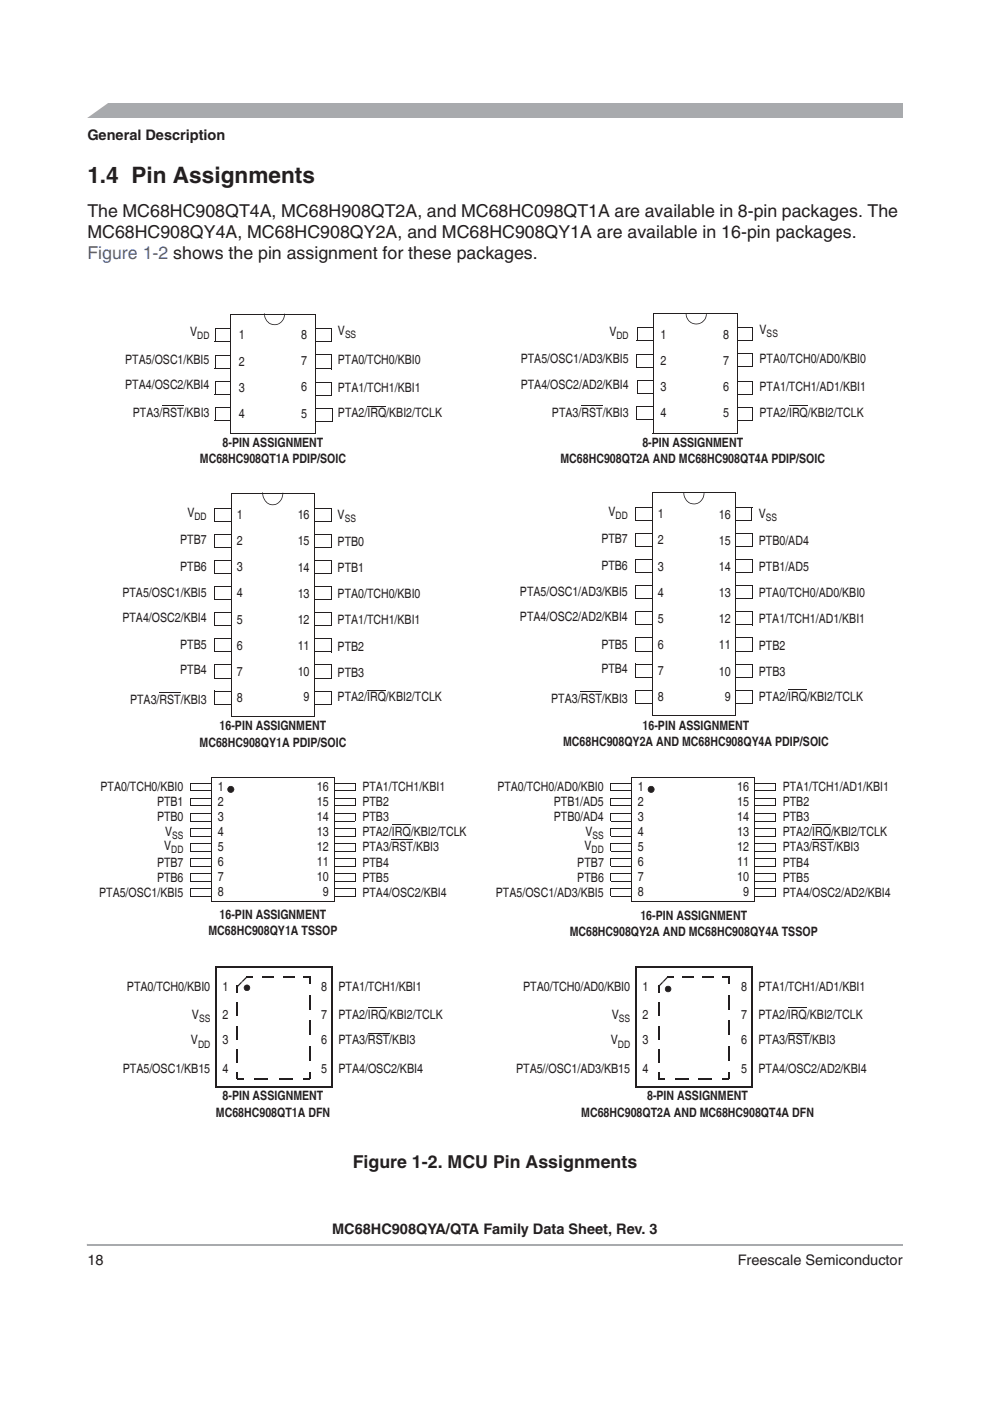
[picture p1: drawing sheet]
<svg xmlns="http://www.w3.org/2000/svg" width="210mm" height="297mm" viewBox="0 0 210 297" stroke-linecap="round" stroke-linejoin="round" font-family="sans-serif">
<path d="M18.5 22h172.9v3h-172.9z" fill="#a8aaad"/>
<path d="M16.7 21.6h6.5l-5.2 3.7h-1.3z" fill="#fff"/>
<path d="M18.5 262.7h172.9v2.7h-172.9z" fill="#fff"/>
<path d="M18.5 263.7v.4z" fill="#a8aaad"/>
<path d="M18.5 263.9h172.9" fill="none" stroke="#a8aaad" stroke-width=".35"/>
<path d="M75.2 166.1h.2v1.7h-.2z" fill="#231f20"/>
<path d="M40.3 167.7h35" fill="none" stroke="#231f20" stroke-width=".21"/>
<path d="M40.3 166h.2v1.7h-.2z" fill="#231f20"/>
<path d="M40.4 166.1h35" fill="none" stroke="#231f20" stroke-width=".21"/>
<path d="M75.2 169.3h.2v1.7h-.2z" fill="#231f20"/>
<path d="M40.3 170.9h35" fill="none" stroke="#231f20" stroke-width=".21"/>
<path d="M40.3 169.2h.2v1.7h-.2z" fill="#231f20"/>
<path d="M40.4 169.3h35" fill="none" stroke="#231f20" stroke-width=".21"/>
<path d="M75.2 172.5h.2v1.7h-.2z" fill="#231f20"/>
<path d="M40.3 174.1h35" fill="none" stroke="#231f20" stroke-width=".21"/>
<path d="M40.3 172.4h.2v1.7h-.2z" fill="#231f20"/>
<path d="M40.4 172.5h35" fill="none" stroke="#231f20" stroke-width=".21"/>
<path d="M75.2 175.7h.2v1.7h-.2z" fill="#231f20"/>
<path d="M40.3 177.3h35" fill="none" stroke="#231f20" stroke-width=".21"/>
<path d="M40.3 175.6h.2v1.7h-.2z" fill="#231f20"/>
<path d="M40.4 175.7h35" fill="none" stroke="#231f20" stroke-width=".21"/>
<path d="M75.2 178.9h.2v1.6h-.2z" fill="#231f20"/>
<path d="M40.3 180.5h35" fill="none" stroke="#231f20" stroke-width=".21"/>
<path d="M40.3 178.8h.2v1.7h-.2z" fill="#231f20"/>
<path d="M40.4 178.9h35" fill="none" stroke="#231f20" stroke-width=".21"/>
<path d="M75.2 182.1h.2v1.6h-.2z" fill="#231f20"/>
<path d="M40.3 183.7h35" fill="none" stroke="#231f20" stroke-width=".21"/>
<path d="M40.3 182h.2v1.7h-.2z" fill="#231f20"/>
<path d="M40.4 182.1h35" fill="none" stroke="#231f20" stroke-width=".21"/>
<path d="M75.2 185.3h.2v1.6h-.2z" fill="#231f20"/>
<path d="M40.3 186.9h35" fill="none" stroke="#231f20" stroke-width=".21"/>
<path d="M40.3 185.2h.2v1.7h-.2z" fill="#231f20"/>
<path d="M40.4 185.3h35" fill="none" stroke="#231f20" stroke-width=".21"/>
<path d="M75.2 188.4h.2v1.7h-.2z" fill="#231f20"/>
<path d="M40.3 190.1h35" fill="none" stroke="#231f20" stroke-width=".21"/>
<path d="M40.3 188.4h.2v1.7h-.2z" fill="#231f20"/>
<g fill="none" stroke="#231f20" stroke-width=".21">
<path d="M66.5 110.5h3.7M66.5 116.1h3.7M66.6 107.8h3.7M66.6 118.8h3.7M66.6 107.7v2.8M66.6 118.8v2.8M66.6 113.2v2.9M66.6 113.3h3.7M70.2 107.8v2.8M70.2 113.3v2.8M70.2 118.8v2.9M154.9 110.3h4.5"/>
<path d="M154.9 115.9h4.6M154.9 107.6h4.6M154.9 118.7h4.6M154.9 107.5v2.8M154.9 118.6v2.8M155 113v2.9M155 113.1h4.6M159.4 107.6v2.8M159.5 118.7v2.8M159.5 113.1v2.9M66.5 121.6h3.7M66.5 127.1h3.7"/>
<path d="M66.5 132.7h3.7M66.5 138.2h3.7M66.6 124.4h3.7M66.6 129.9h3.7M66.6 135.4h3.7M66.6 124.3v2.8M66.6 129.8v2.9M66.6 135.4v2.8M70.2 124.4v2.8M70.2 129.9v2.9M70.2 135.4v2.9M154.9 121.4h4.6"/>
<path d="M154.9 126.9h4.6M154.9 132.5h4.6M154.9 138h4.6M154.9 124.2h4.6M154.9 129.7h4.6M154.9 135.3h4.6M154.9 124.1v2.8M154.9 129.6v2.9M154.9 135.2v2.8M159.5 124.2v2.8M159.5 129.7v2.9M159.5 135.3v2.8"/>
<path d="M66.5 143.8h3.7M66.5 149.3h3.7M66.6 141h3.7M66.6 146.5h3.7M66.6 140.9v2.9M66.6 146.4v2.9M70.2 141v2.8M70.2 146.5v2.9M154.9 143.6h4.6M154.9 149.1h4.6M154.9 140.8h4.6M154.9 146.4h4.6"/>
<path d="M154.9 140.7v2.9M154.9 146.3v2.8M159.5 140.8v2.9M159.5 146.4v2.8M40.4 188.4h35"/>
</g>
<path d="M44.8 164.9h26.1v26.2h-26.1z" fill="#fff"/>
<g fill="none" stroke="#231f20" stroke-width=".21">
<path d="M134.7 110.3h4M134.7 115.9h4M134.8 107.6h3.9M134.8 113.1h3.9M134.8 118.7h3.9M134.8 107.5v2.8M134.8 113v2.9M134.8 118.6v2.8M138.7 107.6v2.8M138.7 113.1v2.9M138.7 118.7v2.8M134.7 121.4h4"/>
<path d="M134.7 127h4M134.7 132.5h4M134.7 138h4M134.8 124.2h3.9M134.8 129.7h3.9M134.8 135.3h3.9M134.8 124.1v2.9M134.8 129.6v2.9M134.8 135.2v2.8M138.7 124.2v2.9M138.7 129.7v2.9M138.7 135.3v2.8"/>
<path d="M134.7 143.6h4M134.7 149.1h4M134.8 140.8h3.9M134.8 146.4h3.9M134.8 140.7v2.9M134.8 146.3v2.8M138.7 140.8v2.9M138.7 146.4v2.8M44.8 164.8v26.3M44.8 164.9h26.2M70.9 164.9v26.3M44.7 191.1h26.2"/>
</g>
<path d="M138.4 104.5h17.5v47.2h-17.5z" fill="#fff"/>
<g fill="none" stroke="#231f20" stroke-width=".21">
<path d="M45.4 110.5h4M45.4 116.1h4M45.5 107.8h3.9M45.5 113.3h3.9M45.5 118.8h3.9M45.5 107.7v2.8M45.5 113.2v2.9M45.5 118.8v2.8M49.4 107.8v2.8M49.4 113.3v2.8M49.4 118.8v2.9M138.4 104.4v47.3"/>
<path d="M138.4 104.5h17.6M155.9 104.5v47.3M45.4 121.6h4M45.4 138.2h4M45.4 127.1h4M45.4 132.7h4M45.5 135.4h3.9M45.5 135.4v2.8M45.5 124.4h4M45.5 129.9h4M45.5 124.3v2.8M45.5 129.8v2.9"/>
<path d="M49.4 135.4v2.9M49.4 124.4v2.8M49.4 129.9v2.9M45.4 143.8h4M45.4 149.3h4M45.5 141h3.9M45.5 146.5h3.9M45.5 140.9v2.9M45.5 146.4v2.9M49.4 141v2.8M49.4 146.5v2.9M138.3 151.7h17.6"/>
</g>
<path d="M49.1 104.6h17.5v47.3h-17.5z" fill="#fff"/>
<path d="M49.1 104.6h17.6M49.1 104.6v47.3M66.6 104.6v47.4M49 151.9h17.6" fill="none" stroke="#231f20" stroke-width=".21"/>
<g fill="#231f20">
<path d="M59.9 104.5l.2 .1z"/>
<path d="M55.6 105h.2l.4 1 .5 .5 .5 .3 .6 .1 .8-.1 .7-.5 .4-.8 .2-1 .2 .1a2.19 2.19 0 0 1-1.3 2.3 2.19 2.19 0 0 1-2.6-.6z"/>
<path d="M55.6 104.7h.2v.3h-.2z"/>
<path d="M55.6 104.4l.2 .1z"/>
<path d="M55.6 104.5h.2v.2h-.2z"/>
</g>
<path d="M45.6 69.6h3.4v2.7h-3.4z" fill="#fff"/>
<path d="M45.5 72.3h3.5M45.6 69.6h3.5M45.6 69.5v2.8M49 69.6v2.8" fill="none" stroke="#231f20" stroke-width=".21"/>
<path d="M45.6 75.3h3.4v2.8h-3.4z" fill="#fff"/>
<path d="M45.5 78.1h3.5M45.6 75.3h3.5M45.6 75.2v2.9M49 75.3v2.8" fill="none" stroke="#231f20" stroke-width=".21"/>
<path d="M45.6 80.9h3.4v2.8h-3.4z" fill="#fff"/>
<path d="M45.5 83.7h3.5M45.6 80.9h3.5M45.6 80.8v2.9M49 80.9v2.8" fill="none" stroke="#231f20" stroke-width=".21"/>
<path d="M45.6 86.4h3.4v2.7h-3.4z" fill="#fff"/>
<path d="M45.5 89.1h3.5M45.6 86.4h3.5M45.6 86.3v2.8M49 86.4v2.8" fill="none" stroke="#231f20" stroke-width=".21"/>
<path d="M66.8 69.6h3.4v2.7h-3.4z" fill="#fff"/>
<path d="M66.7 72.3h3.5M66.8 69.6h3.5M66.8 69.5v2.8M70.2 69.6v2.8" fill="none" stroke="#231f20" stroke-width=".21"/>
<path d="M64.2 75.2h6v3h-6z" fill="#fff"/>
<path d="M64.2 78.2h6M64.2 75.2h6.1M64.2 75.2v3M70.2 75.2v3.1" fill="none" stroke="#231f20" stroke-width=".21"/>
<path d="M66.9 81.1h3.4v2.7h-3.4z" fill="#fff"/>
<path d="M66.8 83.8h3.5M66.9 81v2.8M66.9 81.1h3.5M70.3 81.1v2.8" fill="none" stroke="#231f20" stroke-width=".21"/>
<path d="M66.4 86.6h4v2.7h-4z" fill="#fff"/>
<path d="M66.3 89.3h4.1M66.4 86.6h4.1M66.4 86.5v2.8M70.4 86.6v2.8" fill="none" stroke="#231f20" stroke-width=".21"/>
<path d="M48.8 66.6h18.1v25.4h-18.1z" fill="#fff"/>
<path d="M48.8 66.6h18.2M48.8 66.6v25.4M66.9 66.6v25.5M48.7 92h18.2" fill="none" stroke="#231f20" stroke-width=".21"/>
<g fill="#231f20">
<path d="M60.3 66.5l.1 .1z"/>
<path d="M56 67l.2-.1 .4 1 .4 .5 .4 .2 1 .2 .8-.3 .5-.4 .4-.7 .2-.8h.1a2.2 2.2 0 0 1-1.2 2.1 2.2 2.2 0 0 1-2.4-.4l-.5-.6z"/>
<path d="M56 66.7h.2v.3h-.2z"/>
<path d="M56 66.4l.1 .1z"/>
<path d="M56 66.5h.1l.1 .2h-.2z"/>
</g>
<path d="M34.4 86h4.5M77.9 86.1h4M33.8 146.8h4.5M77.8 146.3h4M83.1 174.9h4M83.1 178h4.5" fill="none" stroke="#231f20" stroke-width=".21"/>
<path d="M135.1 69.5h3.6v2.7h-3.6z" fill="#fff"/>
<path d="M135 72.2h3.7M135.1 69.4v2.8M135.1 69.5h3.7M138.7 69.5v2.8" fill="none" stroke="#231f20" stroke-width=".21"/>
<path d="M135 75.2h3.6v2.7h-3.6z" fill="#fff"/>
<path d="M134.9 77.9h3.7M135 75.1v2.8M135 75.2h3.7M138.6 75.2v2.8" fill="none" stroke="#231f20" stroke-width=".21"/>
<path d="M135.1 80.8h3.7v2.7h-3.7z" fill="#fff"/>
<path d="M135.1 83.5h3.7M135.1 80.7v2.8M135.1 80.8h3.7M138.8 80.8v2.8" fill="none" stroke="#231f20" stroke-width=".21"/>
<path d="M135 86.3h3.7v2.7h-3.7z" fill="#fff"/>
<path d="M134.9 89h3.8M135 86.2v2.8M135 86.3h3.7M138.7 86.3v2.8" fill="none" stroke="#231f20" stroke-width=".21"/>
<path d="M156.2 69.4h3.4v2.8h-3.4z" fill="#fff"/>
<path d="M156.1 72.2h3.5M156.2 69.4h3.5M156.2 69.3v2.9M159.6 69.4v2.8" fill="none" stroke="#231f20" stroke-width=".21"/>
<path d="M156.2 74.9h3.4v2.7h-3.4z" fill="#fff"/>
<path d="M156.1 77.6h3.5M156.2 74.9h3.5M156.2 74.8v2.8M159.6 74.9v2.8" fill="none" stroke="#231f20" stroke-width=".21"/>
<path d="M156.2 80.9h3.4v2.8h-3.4z" fill="#fff"/>
<path d="M156.1 83.7h3.5M156.2 80.9h3.5M156.2 80.9v2.8M159.6 80.9v2.9" fill="none" stroke="#231f20" stroke-width=".21"/>
<path d="M156.2 86.4h3.4v2.8h-3.4z" fill="#fff"/>
<path d="M156.1 89.2h3.5M156.2 86.4h3.5M156.2 86.3v2.9M159.6 86.4v2.8" fill="none" stroke="#231f20" stroke-width=".21"/>
<path d="M138.5 66.5h17.8v25.3h-17.8z" fill="#fff"/>
<path d="M138.5 66.4v25.4M138.5 66.5h17.9M156.3 66.5v25.4M138.4 91.8h17.9" fill="none" stroke="#231f20" stroke-width=".21"/>
<g fill="#231f20">
<path d="M149.7 66.5l.2 .1z"/>
<path d="M145.4 67h.2l.3 .7 .5 .5 .6 .3 .6 .1h.6l.7-.4 .6-.8 .2-.8h.2a2.24 2.24 0 0 1-2.1 2.2 2.24 2.24 0 0 1-2.4-1.8z"/>
<path d="M145.4 66.8h.2v.2h-.2z"/>
<path d="M145.4 66.5l.2 .1z"/>
<path d="M145.4 66.6h.2v.2h-.2z"/>
</g>
<path d="M123.3 85.9h4.5M167.3 85.9h4" fill="none" stroke="#231f20" stroke-width=".21"/>
<g fill="#231f20">
<path d="M149.2 104.5l.2 .1z"/>
<path d="M144.9 105h.2l.4 .9 .4 .5 .6 .3 .8 .1 .8-.3 .4-.3 .5-.8 .2-.8h.2a2.2 2.2 0 0 1-1.5 2.2 2.2 2.2 0 0 1-2.5-.8z"/>
<path d="M144.9 104.7h.2v.3h-.2z"/>
<path d="M144.9 104.4l.2 .1z"/>
<path d="M144.9 104.5h.2v.2h-.2z"/>
</g>
<path d="M123.1 146.6h4.5M167.1 146.1h4" fill="none" stroke="#231f20" stroke-width=".21"/>
<path d="M45.8 205h24.6v25.4h-24.6z" fill="#fff"/>
<path d="M45.8 205h24.7M45.8 204.9v25.5M70.4 205v25.5M45.7 230.4h24.7" fill="none" stroke="#231f20" stroke-width=".27"/>
<path d="M50.2 209h.3v1.5h-.3z" fill="#231f20"/>
<path d="M50.3 212.6v2.8M50.3 217.5v2.8M50.3 222.4v2.8" fill="none" stroke="#231f20" stroke-width=".27"/>
<g fill="#231f20">
<path d="M50.2 227.3h.3v1.5h-.3z"/>
<path d="M65.6 207.1h.2v1.5h-.2z"/>
</g>
<path d="M65.7 210.9v3.1M65.7 216.4v3.1M65.7 221.8v3.1" fill="none" stroke="#231f20" stroke-width=".27"/>
<g fill="#231f20">
<path d="M65.6 227.3h.2v1.5h-.2z"/>
<path d="M50.2 228.5h1.5v.3h-1.5z"/>
</g>
<path d="M54 228.7h2.9M59.1 228.7h3" fill="none" stroke="#231f20" stroke-width=".27"/>
<g fill="#231f20">
<path d="M64.3 228.5h1.5v.3h-1.5z"/>
<path d="M52.1 207.1h1.5v.2h-1.5z"/>
</g>
<path d="M55.5 207.2h2.5M59.9 207.2h2.5" fill="none" stroke="#231f20" stroke-width=".27"/>
<g fill="#231f20">
<path d="M64.3 207.1h1.5v.2h-1.5z"/>
<path d="M50.2 209.1l.2 .2-.2-.2z"/>
<path d="M51.2 208.1l.2 .2-.1 .1-.2-.2z"/>
<path d="M51.1 208.2l.2 .2-.9 .9-.2-.2z"/>
<path d="M51.3 208l.2 .2-.1 .1-.2-.2z"/>
<path d="M52.2 207.1l.1-.1 .1 .2v.1z"/>
<path d="M52.2 207.1l.2 .2-.9 .9-.2-.2z"/>
<path d="M51.9 208.9a.62 .62 0 0 1 .8 0l.3 .5-.1 .1-.2-.5-.5-.1-.3 .2v.6l.3 .2h.4l.3-.5 .1 .1a.68 .68 0 0 1-.7 .6 .68 .68 0 0 1-.6-.8z"/>
<path d="M52.9 209.4l.1 .1z"/>
</g>
<circle cx="52.4" cy="209.4" r=".6" fill="#231f20"/>
<path d="M78 219h4.5M78 213.7h4" fill="none" stroke="#231f20" stroke-width=".21"/>
<path d="M134.9 205h24.5v25.4h-24.5z" fill="#fff"/>
<path d="M134.9 205h24.7M134.9 204.9v25.5M159.4 205v25.5M134.7 230.4h24.7" fill="none" stroke="#231f20" stroke-width=".27"/>
<path d="M139.5 209h.3v1.5h-.3z" fill="#231f20"/>
<path d="M139.6 212.6v2.8M139.6 217.5v2.8M139.6 222.4v2.8" fill="none" stroke="#231f20" stroke-width=".27"/>
<g fill="#231f20">
<path d="M139.5 227.3h.3v1.5h-.3z"/>
<path d="M154.3 207.1h.3v1.5h-.3z"/>
</g>
<path d="M154.5 210.9v3.1M154.5 216.4v3.1M154.5 221.8v3.1" fill="none" stroke="#231f20" stroke-width=".27"/>
<g fill="#231f20">
<path d="M154.3 227.3h.3v1.5h-.3z"/>
<path d="M139.5 228.5h1.5v.3h-1.5z"/>
</g>
<path d="M143.1 228.7h2.9M148.1 228.7h2.8" fill="none" stroke="#231f20" stroke-width=".27"/>
<g fill="#231f20">
<path d="M153.1 228.5h.1v.3h-.1z"/>
<path d="M153.2 228.5h1.4v.3h-1.4z"/>
<path d="M141.4 207.1h.1v.2h-.1z"/>
<path d="M141.5 207.1h1.4v.2h-1.4z"/>
<path d="M144.6 207.1h.2v.2h-.2z"/>
</g>
<path d="M144.8 207.2h2.3" fill="none" stroke="#231f20" stroke-width=".27"/>
<path d="M148.9 207.1h.1v.2h-.1z" fill="#231f20"/>
<path d="M149 207.2h2.3" fill="none" stroke="#231f20" stroke-width=".27"/>
<g fill="#231f20">
<path d="M153.1 207.1h.1v.2h-.1z"/>
<path d="M153.2 207.1h1.4v.2h-1.4z"/>
<path d="M139.5 209.1l.2 .2h-.1l-.1-.2z"/>
<path d="M140.5 208.1l.2 .2-.1 .1-.2-.2z"/>
<path d="M140.4 208.2l.2 .2-.9 .9-.2-.2z"/>
<path d="M140.6 208l.1 .2v.1l-.2-.2z"/>
<path d="M141.4 207.1l.1-.1 .2 .2-.1 .1z"/>
<path d="M141.4 207.1l.2 .2-.9 .9-.1-.2z"/>
<path d="M141.1 209.3l.6-.3a.68 .68 0 0 1 .6 .7h-.1l-.1-.3-.5-.2-.4 .2-.1 .3 .1 .3 .3 .2 .6-.2 .1-.3h.1v.1a.69 .69 0 0 1-1 .5l-.3-.5z"/>
<path d="M142.2 209.7h.1z"/>
</g>
<circle cx="141.7" cy="209.7" r=".6" fill="#231f20"/>
<path d="M167.1 213.7h4M167.1 219h4.5" fill="none" stroke="#231f20" stroke-width=".21"/>
<circle cx="48.9" cy="167.4" r=".65" fill="#231f20"/>
<g fill="#231f20">
<path d="M48.5 166.8l.7-.1 .5 .5v.2h-.2l-.2-.4-.2-.2-.5 .1-.2 .3 .2 .6 .5 .1 .3-.2 .1-.3h.2a.73 .73 0 0 1-1.1 .6 .73 .73 0 0 1-.2-1.2z"/>
<path d="M49.5 167.4h.2z"/>
<path d="M164.3 166.1h.2v1.7h-.2z"/>
</g>
<path d="M129.4 167.7h35" fill="none" stroke="#231f20" stroke-width=".21"/>
<path d="M129.4 166h.2v1.7h-.2z" fill="#231f20"/>
<path d="M129.5 166.1h35" fill="none" stroke="#231f20" stroke-width=".21"/>
<path d="M164.3 169.3h.2v1.7h-.2z" fill="#231f20"/>
<path d="M129.5 170.9h34.9" fill="none" stroke="#231f20" stroke-width=".21"/>
<path d="M129.5 169.2h.1v1.7h-.1z" fill="#231f20"/>
<path d="M129.5 169.3h35" fill="none" stroke="#231f20" stroke-width=".21"/>
<path d="M164.3 172.5h.2v1.7h-.2z" fill="#231f20"/>
<path d="M129.5 174.1h34.9" fill="none" stroke="#231f20" stroke-width=".21"/>
<path d="M129.5 172.4h.1v1.7h-.1z" fill="#231f20"/>
<path d="M129.5 172.5h35" fill="none" stroke="#231f20" stroke-width=".21"/>
<path d="M164.4 175.7h.1v1.7h-.1z" fill="#231f20"/>
<path d="M129.5 177.3h34.9" fill="none" stroke="#231f20" stroke-width=".21"/>
<path d="M129.5 175.6h.1v1.7h-.1z" fill="#231f20"/>
<path d="M129.5 175.7h35" fill="none" stroke="#231f20" stroke-width=".21"/>
<path d="M164.4 178.9h.1v1.6h-.1z" fill="#231f20"/>
<path d="M129.5 180.5h34.9" fill="none" stroke="#231f20" stroke-width=".21"/>
<path d="M129.5 178.8h.1v1.7h-.1z" fill="#231f20"/>
<path d="M129.5 178.9h35" fill="none" stroke="#231f20" stroke-width=".21"/>
<path d="M164.4 182.1h.1v1.6h-.1z" fill="#231f20"/>
<path d="M129.5 183.7h34.9" fill="none" stroke="#231f20" stroke-width=".21"/>
<path d="M129.5 182h.1v1.7h-.1z" fill="#231f20"/>
<path d="M129.5 182.1h35" fill="none" stroke="#231f20" stroke-width=".21"/>
<path d="M164.4 185.3h.1v1.6h-.1z" fill="#231f20"/>
<path d="M129.5 186.9h34.9" fill="none" stroke="#231f20" stroke-width=".21"/>
<path d="M129.5 185.2h.1v1.7h-.1z" fill="#231f20"/>
<path d="M129.5 185.3h35" fill="none" stroke="#231f20" stroke-width=".21"/>
<path d="M164.4 188.4h.1v1.7h-.1z" fill="#231f20"/>
<path d="M129.5 190.1h34.9" fill="none" stroke="#231f20" stroke-width=".21"/>
<path d="M129.5 188.4h.1v1.7h-.1z" fill="#231f20"/>
<path d="M129.5 188.4h35" fill="none" stroke="#231f20" stroke-width=".21"/>
<path d="M133.9 164.9h26.1v26.2h-26.1z" fill="#fff"/>
<path d="M133.9 164.9h26.2M133.9 164.8v26.3M160 164.9v26.3M172.2 174.9h4M172.2 178h4.5M133.9 191.1h26.1" fill="none" stroke="#231f20" stroke-width=".21"/>
<circle cx="138.1" cy="167.4" r=".65" fill="#231f20"/>
<g fill="#231f20">
<path d="M137.5 166.9l.7-.3 .5 .5 .1 .3h-.2l-.3-.6h-.4l-.2 .2-.2 .5 .3 .4h.5l.3-.5h.2a.73 .73 0 0 1-1.1 .6 .72 .72 0 0 1-.2-1.1z"/>
<path d="M138.6 167.4h.2z"/>
</g>
<text font-size="4.8" fill="#231f20" x="18.5" y="38.7">1.4 Pin Assignments</text>
<g font-size="3.8" fill="#231f20">
<text x="18.5" y="45.9">The MC68HC908QT4A, MC68H908QT2A, and MC68HC098QT1A are available in 8-pin packages. The</text>
<text x="18.5" y="50.4">MC68HC908QY4A, MC68HC908QY2A, and MC68HC908QY1A are available in 16-pin packages.</text>
<text x="74.8" y="247.5">Figure 1-2. MCU Pin Assignments</text>
</g>
<text font-size="3.8" fill="#3153a4" x="18.5" y="54.9">Figure 1-2 shows the pin assignment for these packages.</text>
<g font-size="3.1" fill="#231f20">
<text x="18.5" y="29.6">General Description</text>
<text x="70.4" y="261.7">MC68HC908QYA/QTA Family Data Sheet, Rev. 3</text>
<text x="18.5" y="268.2">18</text>
<text x="156.4" y="268.2">Freescale Semiconductor</text>
</g>
<g font-size="2.7" fill="#231f20">
<text x="40.3" y="71.2">V</text>
<text x="50.6" y="72">1</text>
<text x="63.9" y="71.9">8</text>
<text x="71.6" y="71">V</text>
<text x="129.2" y="71.1">V</text>
<text x="140.1" y="71.8">1</text>
<text x="153.3" y="71.8">8</text>
<text x="161" y="70.8">V</text>
<text x="26.5" y="77.1">PTA5/OSC1/KBI5</text>
<text x="50.6" y="77.5">2</text>
<text x="63.9" y="77.5">7</text>
<text x="71.6" y="77.2">PTA0/TCH0/KBI0</text>
<text x="110.4" y="77.1">PTA5/OSC1/AD3/KBI5</text>
<text x="140.1" y="77.4">2</text>
<text x="153.3" y="77.3">7</text>
<text x="161" y="77">PTA0/TCH0/AD0/KBI0</text>
<text x="26.5" y="82.6">PTA4/OSC2/KBI4</text>
<text x="50.6" y="83">3</text>
<text x="63.9" y="83">6</text>
<text x="71.6" y="83.1">PTA1/TCH1/KBI1</text>
<text x="110.4" y="82.5">PTA4/OSC2/AD2/KBI4</text>
<text x="140.1" y="82.9">3</text>
<text x="153.3" y="82.9">6</text>
<text x="161" y="83">PTA1/TCH1/AD1/KBI1</text>
<text x="28.2" y="88.4">PTA3/RST/KBI3</text>
<text x="50.6" y="88.6">4</text>
<text x="63.9" y="88.5">5</text>
<text x="71.6" y="88.5">PTA2/IRQ/KBI2/TCLK</text>
<text x="117" y="88.3">PTA3/RST/KBI3</text>
<text x="140.1" y="88.4">4</text>
<text x="153.3" y="88.4">5</text>
<text x="161" y="88.3">PTA2/IRQ/KBI2/TCLK</text>
<text x="47.2" y="94.8">8-PIN ASSIGNMENT</text>
<text x="136.2" y="94.8">8-PIN ASSIGNMENT</text>
<text x="42.4" y="98.2">MC68HC908QT1A PDIP/SOIC</text>
<text x="118.8" y="98.2">MC68HC908QT2A AND MC68HC908QT4A PDIP/SOIC</text>
<text x="39.7" y="109.6">V</text>
<text x="50.2" y="110.1">1</text>
<text x="63.1" y="110.1">16</text>
<text x="71.6" y="110">V</text>
<text x="129" y="109.4">V</text>
<text x="139.5" y="109.9">1</text>
<text x="152.4" y="109.9">16</text>
<text x="160.9" y="109.8">V</text>
<text x="38.2" y="115.3">PTB7</text>
<text x="50.2" y="115.6">2</text>
<text x="63.1" y="115.7">15</text>
<text x="71.6" y="115.7">PTB0</text>
<text x="127.5" y="115.1">PTB7</text>
<text x="139.5" y="115.4">2</text>
<text x="152.4" y="115.5">15</text>
<text x="160.9" y="115.6">PTB0/AD4</text>
<text x="38.2" y="121">PTB6</text>
<text x="50.2" y="121.1">3</text>
<text x="63.1" y="121.2">14</text>
<text x="71.6" y="121.2">PTB1</text>
<text x="127.5" y="120.8">PTB6</text>
<text x="139.5" y="121">3</text>
<text x="152.4" y="121">14</text>
<text x="160.9" y="121">PTB1/AD5</text>
<text x="25.9" y="126.6">PTA5/OSC1/KBI5</text>
<text x="25.9" y="131.9">PTA4/OSC2/KBI4</text>
<text x="50.2" y="126.7">4</text>
<text x="63.1" y="126.7">13</text>
<text x="71.6" y="126.7">PTA0/TCH0/KBI0</text>
<text x="110.2" y="126.5">PTA5/OSC1/AD3/KBI5</text>
<text x="110.2" y="131.7">PTA4/OSC2/AD2/KBI4</text>
<text x="139.5" y="126.5">4</text>
<text x="152.4" y="126.6">13</text>
<text x="160.9" y="126.6">PTA0/TCH0/AD0/KBI0</text>
<text x="38.2" y="137.7">PTB5</text>
<text x="50.2" y="132.2">5</text>
<text x="50.2" y="137.8">6</text>
<text x="63.1" y="132.3">12</text>
<text x="63.1" y="137.9">11</text>
<text x="71.6" y="137.9">PTB2</text>
<text x="71.6" y="132.2">PTA1/TCH1/KBI1</text>
<text x="127.5" y="137.5">PTB5</text>
<text x="139.5" y="132">5</text>
<text x="139.5" y="137.6">6</text>
<text x="152.4" y="132.1">12</text>
<text x="152.4" y="137.7">11</text>
<text x="160.9" y="137.8">PTB2</text>
<text x="160.9" y="132.1">PTA1/TCH1/AD1/KBI1</text>
<text x="38.2" y="143">PTB4</text>
<text x="50.2" y="143.3">7</text>
<text x="63.1" y="143.4">10</text>
<text x="71.6" y="143.5">PTB3</text>
<text x="127.5" y="142.8">PTB4</text>
<text x="139.5" y="143.1">7</text>
<text x="152.4" y="143.2">10</text>
<text x="160.9" y="143.3">PTB3</text>
<text x="27.6" y="149.2">PTA3/RST/KBI3</text>
<text x="50.2" y="148.8">8</text>
<text x="64.4" y="148.7">9</text>
<text x="71.6" y="148.7">PTA2/IRQ/KBI2/TCLK</text>
<text x="116.9" y="149">PTA3/RST/KBI3</text>
<text x="139.5" y="148.6">8</text>
<text x="153.7" y="148.6">9</text>
<text x="160.9" y="148.6">PTA2/IRQ/KBI2/TCLK</text>
<text x="46.6" y="154.8">16-PIN ASSIGNMENT</text>
<text x="136.3" y="154.8">16-PIN ASSIGNMENT</text>
<text x="42.3" y="158.3">MC68HC908QY1A PDIP/SOIC</text>
<text x="119.4" y="158.2">MC68HC908QY2A AND MC68HC908QY4A PDIP/SOIC</text>
<text x="21.3" y="167.7">PTA0/TCH0/KBI0</text>
<text x="46.2" y="167.8">1</text>
<text x="67.2" y="167.8">16</text>
<text x="76.8" y="167.7">PTA1/TCH1/KBI1</text>
<text x="105.5" y="167.7">PTA0/TCH0/AD0/KBI0</text>
<text x="135.3" y="167.8">1</text>
<text x="156.3" y="167.8">16</text>
<text x="166" y="167.7">PTA1/TCH1/AD1/KBI1</text>
<text x="33.3" y="170.9">PTB1</text>
<text x="46.2" y="171">2</text>
<text x="67.2" y="171">15</text>
<text x="76.8" y="170.9">PTB2</text>
<text x="117.4" y="170.9">PTB1/AD5</text>
<text x="135.3" y="171">2</text>
<text x="156.3" y="171">15</text>
<text x="166" y="170.9">PTB2</text>
<text x="33.3" y="174.1">PTB0</text>
<text x="35" y="177.3">V</text>
<text x="46.2" y="174.1">3</text>
<text x="46.2" y="177.3">4</text>
<text x="67.2" y="174.1">14</text>
<text x="67.2" y="177.3">13</text>
<text x="76.8" y="174.1">PTB3</text>
<text x="76.8" y="177.3">PTA2/IRQ/KBI2/TCLK</text>
<text x="117.4" y="174.1">PTB0/AD4</text>
<text x="124.1" y="177.3">V</text>
<text x="135.3" y="174.1">3</text>
<text x="135.3" y="177.3">4</text>
<text x="156.3" y="174.1">14</text>
<text x="156.3" y="177.3">13</text>
<text x="166" y="174.1">PTB3</text>
<text x="166" y="177.3">PTA2/IRQ/KBI2/TCLK</text>
<text x="33.3" y="183.9">PTB7</text>
<text x="34.8" y="180.1">V</text>
<text x="46.2" y="180.5">5</text>
<text x="46.2" y="183.6">6</text>
<text x="67.2" y="180.5">12</text>
<text x="67.2" y="183.6">11</text>
<text x="76.8" y="180.4">PTA3/RST/KBI3</text>
<text x="76.8" y="183.8">PTB4</text>
<text x="122.4" y="183.9">PTB7</text>
<text x="123.9" y="180.1">V</text>
<text x="135.3" y="180.5">5</text>
<text x="135.3" y="183.6">6</text>
<text x="156.3" y="180.5">12</text>
<text x="156.3" y="183.6">11</text>
<text x="166" y="183.8">PTB4</text>
<text x="166" y="180.4">PTA3/RST/KBI3</text>
<text x="21" y="190.2">PTA5/OSC1/KBI5</text>
<text x="33.3" y="187">PTB6</text>
<text x="46.2" y="186.8">7</text>
<text x="46.2" y="190">8</text>
<text x="67.2" y="186.8">10</text>
<text x="68.4" y="190">9</text>
<text x="76.8" y="190.2">PTA4/OSC2/KBI4</text>
<text x="76.8" y="187">PTB5</text>
<text x="105.1" y="190.2">PTA5/OSC1/AD3/KBI5</text>
<text x="122.4" y="187">PTB6</text>
<text x="135.3" y="186.8">7</text>
<text x="135.3" y="190">8</text>
<text x="156.3" y="186.8">10</text>
<text x="157.5" y="190">9</text>
<text x="166" y="187">PTB5</text>
<text x="166" y="190.2">PTA4/OSC2/AD2/KBI4</text>
<text x="46.6" y="194.8">16-PIN ASSIGNMENT</text>
<text x="135.8" y="195">16-PIN ASSIGNMENT</text>
<text x="44.2" y="198.3">MC68HC908QY1A TSSOP</text>
<text x="120.8" y="198.4">MC68HC908QY2A AND MC68HC908QY4A TSSOP</text>
<text x="26.9" y="210.1">PTA0/TCH0/KBI0</text>
<text x="47.2" y="210.1">1</text>
<text x="68.1" y="210.1">8</text>
<text x="71.8" y="210.1">PTA1/TCH1/KBI1</text>
<text x="110.9" y="210.1">PTA0/TCH0/AD0/KBI0</text>
<text x="136.2" y="210.1">1</text>
<text x="157.1" y="210.1">8</text>
<text x="160.8" y="210.1">PTA1/TCH1/AD1/KBI1</text>
<text x="40.5" y="221.5">V</text>
<text x="40.7" y="216.1">V</text>
<text x="47.2" y="216.1">2</text>
<text x="47.2" y="221.5">3</text>
<text x="68.1" y="216.1">7</text>
<text x="68.1" y="221.5">6</text>
<text x="71.8" y="221.5">PTA3/RST/KBI3</text>
<text x="71.8" y="216.1">PTA2/IRQ/KBI2/TCLK</text>
<text x="129.5" y="221.5">V</text>
<text x="129.7" y="216.1">V</text>
<text x="136.2" y="216.1">2</text>
<text x="136.2" y="221.5">3</text>
<text x="157.1" y="216.1">7</text>
<text x="157.1" y="221.5">6</text>
<text x="160.8" y="216.1">PTA2/IRQ/KBI2/TCLK</text>
<text x="160.8" y="221.5">PTA3/RST/KBI3</text>
<text x="26" y="227.4">PTA5/OSC1/KB15</text>
<text x="47.2" y="227.4">4</text>
<text x="68.1" y="227.4">5</text>
<text x="71.8" y="227.4">PTA4/OSC2/KBI4</text>
<text x="109.4" y="227.4">PTA5//OSC1/AD3/KB15</text>
<text x="136.2" y="227.4">4</text>
<text x="157.1" y="227.4">5</text>
<text x="160.8" y="227.4">PTA4/OSC2/AD2/KBI4</text>
<text x="47.2" y="233.3">8-PIN ASSIGNMENT</text>
<text x="137.2" y="233.3">8-PIN ASSIGNMENT</text>
<text x="45.8" y="236.8">MC68HC908QT1A DFN</text>
<text x="123.2" y="236.8">MC68HC908QT2A AND MC68HC908QT4A DFN</text>
</g>
<g font-size="2.2" fill="#231f20">
<text x="41.8" y="71.9">DD</text>
<text x="73.1" y="71.7">SS</text>
<text x="130.7" y="71.8">DD</text>
<text x="162.5" y="71.5">SS</text>
<text x="41.2" y="110.2">DD</text>
<text x="73.1" y="110.7">SS</text>
<text x="130.5" y="110.1">DD</text>
<text x="162.4" y="110.5">SS</text>
<text x="36.5" y="178">SS</text>
<text x="125.6" y="178">SS</text>
<text x="36.3" y="180.8">DD</text>
<text x="125.4" y="180.8">DD</text>
<text x="42.2" y="216.8">SS</text>
<text x="131.2" y="216.8">SS</text>
<text x="42" y="222.1">DD</text>
<text x="131" y="222.1">DD</text>
</g>
</svg>
